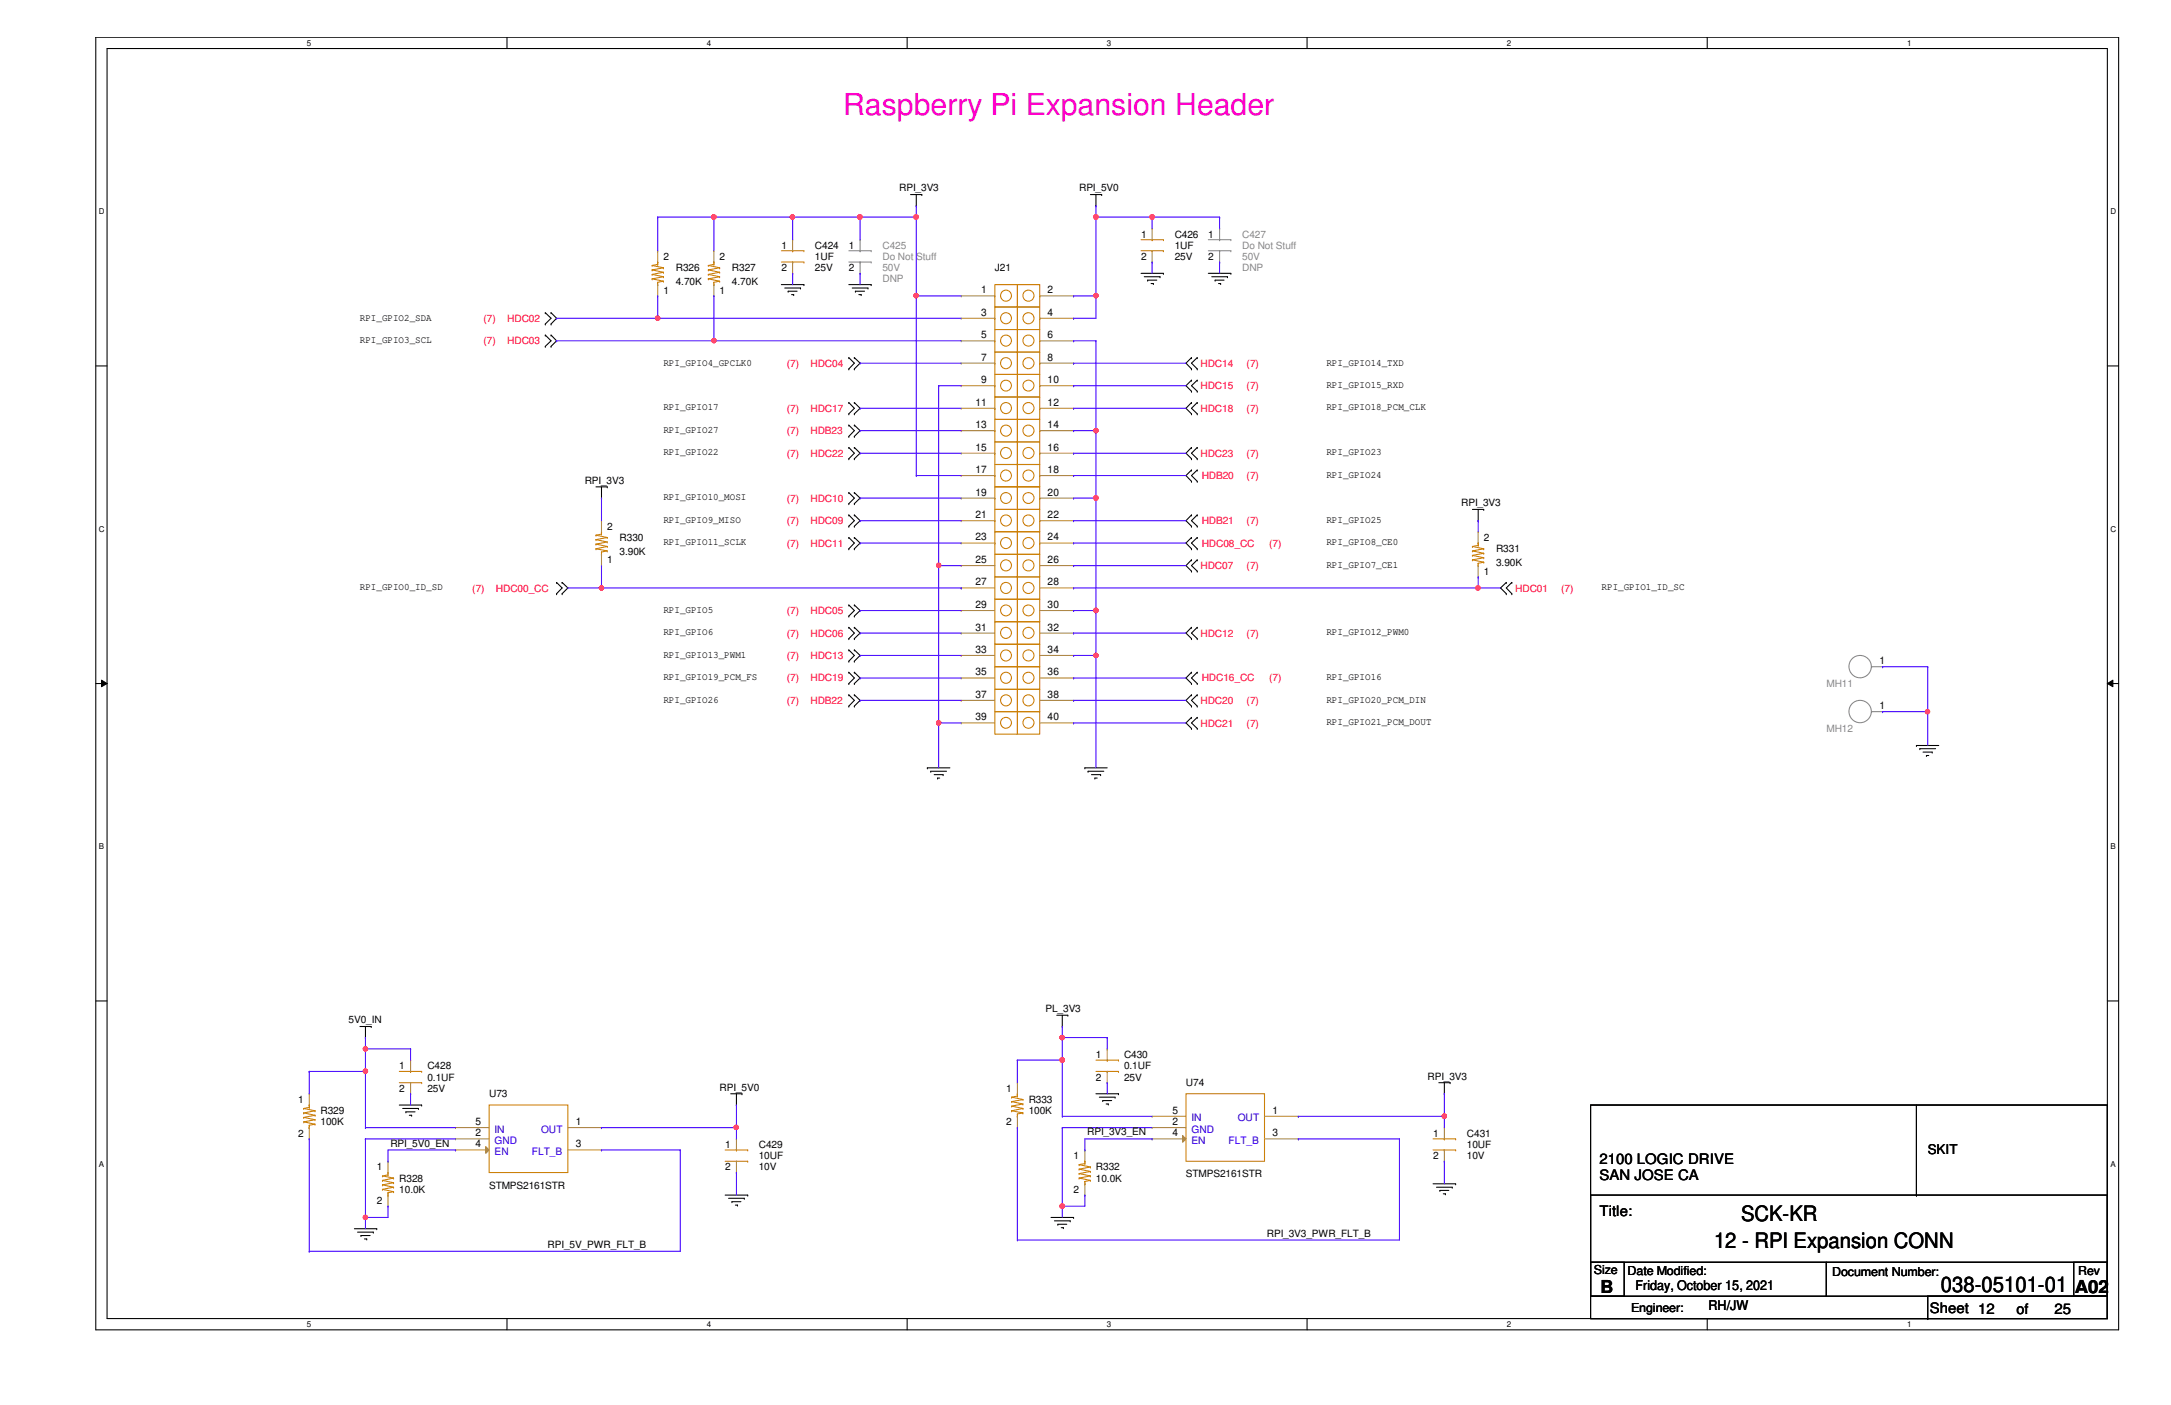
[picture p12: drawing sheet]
<svg xmlns="http://www.w3.org/2000/svg" width="432mm" height="279mm" viewBox="0 0 432 279" stroke-linecap="round" stroke-linejoin="round" font-family="sans-serif">
<path d="M19.1 7.4h402.3v257.1h-402.3zM21.3 9.7h397.8v252.5h-397.8z" fill="none" stroke="#000" stroke-width=".21"/>
<g fill="#fff">
<path d="M61 7.7h.9v1.7h-.9z"/>
<path d="M61 262.5h.9v1.7h-.9z"/>
</g>
<path d="M100.8 7.4v2.3M100.8 262.2v2.3" fill="none" stroke="#000" stroke-width=".21"/>
<g fill="#fff">
<path d="M140.6 7.7h.9v1.7h-.9z"/>
<path d="M140.6 262.5h.9v1.7h-.9z"/>
</g>
<path d="M180.4 7.4v2.3M180.4 262.2v2.3" fill="none" stroke="#000" stroke-width=".21"/>
<g fill="#fff">
<path d="M220.2 7.7h.9v1.7h-.9z"/>
<path d="M220.2 262.5h.9v1.7h-.9z"/>
</g>
<path d="M260 7.4v2.3M260 262.2v2.3" fill="none" stroke="#000" stroke-width=".21"/>
<g fill="#fff">
<path d="M299.7 7.7h.9v1.7h-.9z"/>
<path d="M299.7 262.5h.9v1.7h-.9z"/>
</g>
<path d="M339.6 7.4v2.3M339.6 262.2v2.3" fill="none" stroke="#000" stroke-width=".21"/>
<g fill="#fff">
<path d="M379.3 7.7h.9v1.7h-.9z"/>
<path d="M379.3 262.5h.9v1.7h-.9z"/>
<path d="M19.6 41.2h1.2v1.8h-1.2z"/>
<path d="M419.7 41.2h1.2v1.8h-1.2z"/>
<path d="M19.6 104.3h1.2v1.8h-1.2z"/>
<path d="M419.7 104.3h1.2v1.8h-1.2z"/>
</g>
<path d="M19.1 72.8h2.2M419.1 72.8h2.3" fill="none" stroke="#000" stroke-width=".21"/>
<g fill="#fff">
<path d="M19.6 167.5h1.1v1.7h-1.1z"/>
<path d="M419.7 167.5h1.1v1.7h-1.1z"/>
</g>
<path d="M19.1 135.9h2.2M419.1 135.9h2.3" fill="none" stroke="#000" stroke-width=".21"/>
<path d="M20.2 135.3l1.1 .6-1.1 .7zM419.1 135.9l1.1-.6v1.3z" fill="#000"/>
<path d="M20.2 135.3l1.1 .6-1.1 .7zM419.1 135.9l1.1-.6v1.3z" fill="none" stroke="#000" stroke-width=".2"/>
<g fill="#fff">
<path d="M19.6 230.6h1.1v1.8h-1.1z"/>
<path d="M419.7 230.6h1.1v1.8h-1.1z"/>
</g>
<g fill="none" stroke="#000" stroke-width=".21">
<path d="M181.1 38.7h2.2M182.2 38.7v2.2M183.3 38.7h.1M216.9 38.7h2.2M218 38.7v2.2M219.1 38.7h.1M155.4 56.6h4.5M156.1 57.3h3.1M156.8 57.9h.1M156.8 57.9h1.7M157.4 58.6h.5M157.9 58.6h.1"/>
<path d="M159.2 57.3h.1M159.9 56.6h.1M168.8 56.6h4.5M169.5 57.3h3.1M170.1 57.9h.1M170.1 57.9h1.9M170.8 58.6h.5M171.3 58.6h.1M172.6 57.3h.1M173.3 56.6h.1M182.2 40.9h.1M218 40.9h.1"/>
<path d="M226.9 54.4h4.5M227.6 55h3.1M228.3 55.7h.1M228.3 55.7h1.8M228.9 56.4h.5M229.4 56.4h.1M230.7 55h.1M231.4 54.4h.1M240.3 54.4h4.5M241 55h3.1M241.7 55.7h.1M241.7 55.7h1.8"/>
<path d="M242.4 56.4h.4M242.8 56.4h.1M244.1 55h.1M244.8 54.4h.1M108.5 64.4h.1M108.5 62.2h.1M108.5 68.9h.1M108.5 66.6h.1M108.5 62.2l1.1 1.1-1.1 1.1M108.5 66.6l1.1 1.2-1.1 1.1M109.6 62.2h.1M109.6 64.4h.1"/>
<path d="M109.6 66.6h.1M109.6 68.9h.1M109.6 62.2l1.1 1.1-1.1 1.1M109.6 66.6l1.1 1.2-1.1 1.1M168.8 73.4h.1M168.8 71.1h.1M168.8 71.1l1.1 1.1-1.1 1.2M169.9 71.1h.1M169.9 73.4h.1M169.9 71.1l1.2 1.1-1.2 1.2M237 71.1h.1M237 73.4h.1"/>
<path d="M237 75.6h.1M237 77.8h.1M237 71.1l-1.1 1.1 1.1 1.2M237 75.6l-1.1 1.1 1.1 1.1M238.1 73.4h.1M238.1 71.1h.1M238.1 77.8h.1M238.1 75.6h.1M238.1 71.1l-1.1 1.1 1.1 1.2M238.1 75.6l-1.1 1.1 1.1 1.1M118.5 96.8h2.3M119.6 99.1h.1"/>
<path d="M119.6 96.8v2.3M120.8 96.8h.1M168.8 86.8h.1M168.8 84.5h.1M168.8 98h.1M168.8 82.3h.1M168.8 80.1h.1M168.8 91.2h.1M168.8 89h.1M168.8 84.5l1.1 1.1-1.1 1.2M168.8 98l1.1 1.1-1.1 1.1M168.8 80.1l1.1 1.1-1.1 1.1"/>
<path d="M168.8 89l1.1 1.1-1.1 1.1M169.9 84.5h.1M169.9 86.8h.1M169.9 98h.1M169.9 80.1h.1M169.9 82.3h.1M169.9 89h.1M169.9 91.2h.1M169.9 84.5l1.2 1.1-1.2 1.2M169.9 98l1.2 1.1-1.2 1.1M169.9 80.1l1.2 1.1-1.2 1.1M169.9 89l1.2 1.1-1.2 1.1"/>
<path d="M237 93.5h.1M237 95.7h.1M237 80.1h.1M237 82.3h.1M237 89h.1M237 91.2h.1M237 93.5l-1.1 1.1 1.1 1.1M237 80.1l-1.1 1.1 1.1 1.1M237 89l-1.1 1.1 1.1 1.1M238.1 95.7h.1M238.1 93.5h.1M238.1 82.3h.1"/>
<path d="M238.1 80.1h.1M238.1 91.2h.1M238.1 89h.1M238.1 93.5l-1.1 1.1 1.1 1.1M238.1 80.1l-1.1 1.1 1.1 1.1M238.1 89l-1.1 1.1 1.1 1.1M110.7 118.1h.1M110.7 115.8h.1M110.7 115.8l1.1 1.1-1.1 1.2M111.8 115.8h.1M111.8 118.1h.1M111.8 115.8l1.1 1.1-1.1 1.2"/>
<path d="M168.8 104.6h.1M168.8 102.4h.1M168.8 100.2h.1M168.8 109.1h.1M168.8 106.9h.1M168.8 102.4l1.1 1.1-1.1 1.1M168.8 106.9l1.1 1.1-1.1 1.1M169.9 102.4h.1M169.9 104.6h.1M169.9 100.2h.1M169.9 106.9h.1M169.9 109.1h.1"/>
<path d="M169.9 102.4l1.2 1.1-1.2 1.1M169.9 106.9l1.2 1.1-1.2 1.1M237 102.4h.1M237 104.6h.1M237 111.3h.1M237 113.6h.1M237 106.9h.1M237 109.1h.1M237 102.4l-1.1 1.1 1.1 1.1M237 111.3l-1.1 1.2 1.1 1.1M237 106.9l-1.1 1.1 1.1 1.1M238.1 104.6h.1"/>
<path d="M238.1 102.4h.1M238.1 113.6h.1M238.1 111.3h.1M238.1 109.1h.1M238.1 106.9h.1M238.1 102.4l-1.1 1.1 1.1 1.1M238.1 111.3l-1.1 1.2 1.1 1.1M238.1 106.9l-1.1 1.1 1.1 1.1M292.9 101.3h2.2M294 103.5h.1M294 101.3v2.2M295.1 101.3h.1"/>
<path d="M299.6 115.8h.1M299.6 118.1h.1M299.6 115.8l-1.1 1.1 1.1 1.2M300.7 118.1h.1M300.7 115.8h.1M300.7 115.8l-1.1 1.1 1.1 1.2M168.8 122.5h.1M168.8 120.3h.1M168.8 138.2h.1M168.8 127h.1M168.8 124.8h.1M168.8 131.5h.1"/>
<path d="M168.8 129.2h.1M168.8 135.9h.1M168.8 133.7h.1M168.8 120.3l1.1 1.1-1.1 1.1M168.8 138.2l1.1 1.1-1.1 1.1M168.8 124.8l1.1 1.1-1.1 1.1M168.8 129.2l1.1 1.1-1.1 1.2M168.8 133.7l1.1 1.1-1.1 1.1M169.9 120.3h.1M169.9 122.5h.1M169.9 138.2h.1M169.9 124.8h.1"/>
<path d="M169.9 127h.1M169.9 129.2h.1M169.9 131.5h.1M169.9 133.7h.1M169.9 135.9h.1M169.9 120.3l1.2 1.1-1.2 1.1M169.9 138.2l1.2 1.1-1.2 1.1M169.9 124.8l1.2 1.1-1.2 1.1M169.9 129.2l1.2 1.1-1.2 1.2M169.9 133.7l1.2 1.1-1.2 1.1M237 124.8h.1M237 127h.1"/>
<path d="M237 133.7h.1M237 135.9h.1M237 138.2h.1M237 124.8l-1.1 1.1 1.1 1.1M237 133.7l-1.1 1.1 1.1 1.1M237 138.2l-1.1 1.1 1.1 1.1M238.1 127h.1M238.1 124.8h.1M238.1 135.9h.1M238.1 133.7h.1M238.1 138.2h.1M238.1 124.8l-1.1 1.1 1.1 1.1"/>
<path d="M238.1 133.7l-1.1 1.1 1.1 1.1M238.1 138.2l-1.1 1.1 1.1 1.1M168.8 140.4h.1M169.9 140.4h.1M184.4 152.7h.1M184.4 152.7h4.5M185.1 153.4h.1M185.1 153.4h3.2M185.8 154.1h1.8M186.5 154.7h.1M186.5 154.7h.4M187.6 154.1h.1"/>
<path d="M215.8 152.7h.1M215.8 152.7h4.4M216.4 153.4h.1M216.4 153.4h3.1M217.1 154.1h1.8M217.8 154.7h.1M217.8 154.7h.4M218.9 154.1h.1M237 140.4h.1M237 142.7h.1M237 144.9h.1M237 142.7l-1.1 1.1 1.1 1.1"/>
<path d="M238.1 140.4h.1M238.1 144.9h.1M238.1 142.7h.1M238.1 142.7l-1.1 1.1 1.1 1.1M381.2 148.3h.1M381.2 148.3h4.4M381.8 148.9h.1M381.8 148.9h3.2M382.5 149.6h1.8M383.2 150.2h.1M383.2 150.2h.4M384.3 149.6h.1"/>
<path d="M19.1 199.1h2.2M419.1 199.1h2.3M71.6 204.1h2.2M72.7 206.3h.1M72.7 204.1v2.2M73.8 204.1h.1M79.4 219.8h4.5M83.9 219.8h.1M145.3 217.5h2.3M146.5 219.8h.1M146.5 217.5v2.3M147.6 217.5h.1"/>
<path d="M210.2 201.9h2.2M211.3 204.1h.1M211.3 201.9v2.2M212.4 201.9h.1M218 217.5h4.5M218.7 218.2h3.1M219.3 218.9h.1M219.3 218.9h1.8M220 219.5h.4M220.4 219.5h.1M221.8 218.2h.1M222.5 217.5h.1"/>
<path d="M286.2 215.3h2.2M287.3 217.5h.1M287.3 215.3v2.2M288.4 215.3h.1M316.4 219.8h102.7v42.4h-102.7zM381.2 219.8v17.9M80.1 220.4h3.1M80.7 221.1h.1M80.7 221.1h1.9M81.4 221.8h.5M81.9 221.8h.1M83.2 220.4h.1"/>
<path d="M144.2 237.7h4.5M144.9 238.3h3.1M145.6 239h.1M145.6 239h1.8M146.3 239.6h.4M146.7 239.6h.1M148 238.3h.1M148.7 237.7h.1M285 235.4h4.5M285.7 236.1h3.1M286.4 236.7h.1M286.4 236.7h1.8"/>
<path d="M287.1 237.4h.4M287.5 237.4h.1M288.8 236.1h.1M289.5 235.4h.1M316.4 237.7h102.7v13.3h-102.7zM381.2 237.7h.1M70.5 244.3h4.4M71.1 245h3.2M71.8 245.7h.1M71.8 245.7h1.8M72.5 246.4h.4M72.9 246.4h.1"/>
<path d="M74.3 245h.1M74.9 244.3h.1M209 242.1h4.5M209.7 242.8h3.2M210.4 243.5h.1M210.4 243.5h1.8M211.1 244.1h.4M211.5 244.1h.1M212.9 242.8h.1M213.5 242.1h.1M316.4 251h46.9v6.8h-46.9zM316.4 251h6.6v6.8h-6.6z"/>
<path d="M363.3 251h55.8v6.8h-55.8zM383.4 257.8h35.7v4.4h-35.7zM412.5 251h6.6v6.8h-6.6zM316.4 262.2h67M383.4 262.2h.1"/>
</g>
<g fill="none" stroke="#cc8006" stroke-width=".21">
<path d="M129.7 55.5h.1M129.7 52.8h.1M129.7 53.7h.1M129.7 54.6h.1M129.7 55.5l2.3 .4M129.7 52.8l2.3 .5M129.7 53.7l2.3 .4M129.7 54.6l2.3 .4M130.8 56.6h.1M130.8 52.1h.1M130.8 52.6h.1M130.8 56.1h.1"/>
<path d="M130.8 52.1v.5M130.8 56.1v.5M130.8 52.6l-1.1 .2M132 53.3h.1M132 54.1h.1M132 55h.1M132 55.9h.1M132 53.3l-2.3 .4M132 54.1l-2.3 .5M132 55l-2.3 .5M132 55.9l-1.2 .2M140.9 55.5h.1"/>
<path d="M140.9 52.8h.1M140.9 53.7h.1M140.9 54.6h.1M140.9 55.5l2.2 .4M140.9 52.8l2.2 .5M140.9 53.7l2.2 .4M140.9 54.6l2.2 .4M142 56.6h.1M142 52.1h.1M142 52.6h.1M142 56.1h.1M142 52.1v.5"/>
<path d="M142 56.1v.5M142 52.6l-1.1 .2M143.1 53.3h.1M143.1 54.1h.1M143.1 55h.1M143.1 55.9h.1M143.1 53.3l-2.2 .4M143.1 54.1l-2.2 .5M143.1 55l-2.2 .5M143.1 55.9l-1.1 .2M197.9 56.6h4.5v4.4h-4.5zM197.9 58.8h.1"/>
<path d="M202.4 56.6h4.4v4.4h-4.4zM206.8 58.8h.1M226.9 49.9h4.5M226.9 47.7h4.5M229.2 49.9h.1M229.2 47.7h.1M231.4 49.9h.1M231.4 47.7h.1M197.9 61h4.5v4.5h-4.5zM197.9 65.5h4.5v4.5h-4.5zM197.9 70h4.5v4.5h-4.5zM197.9 74.5h4.5v4.5h-4.5z"/>
<path d="M197.9 79h4.5v4.4h-4.5zM197.9 76.7h.1M197.9 72.2h.1M197.9 67.8h.1M197.9 63.3h.1M202.4 79h4.4v4.4h-4.4zM202.4 74.5h4.4v4.5h-4.4zM202.4 70h4.4v4.5h-4.4zM202.4 65.5h4.4v4.5h-4.4zM202.4 61h4.4v4.5h-4.4zM206.8 72.2h.1M206.8 67.8h.1"/>
<path d="M206.8 63.3h.1M206.8 76.7h.1M197.9 87.9h4.5v4.5h-4.5zM197.9 83.4h4.5v4.5h-4.5zM197.9 92.4h4.5v4.4h-4.5zM197.9 96.8h4.5v4.5h-4.5zM197.9 99.1h.1M197.9 85.6h.1M197.9 81.2h.1M197.9 90.1h.1M197.9 94.6h.1M202.4 96.8h4.4v4.5h-4.4z"/>
<path d="M202.4 92.4h4.4v4.4h-4.4zM202.4 87.9h4.4v4.5h-4.4zM202.4 83.4h4.4v4.5h-4.4zM206.8 99.1h.1M206.8 94.6h.1M206.8 90.1h.1M206.8 85.6h.1M206.8 81.2h.1M118.5 109.1h.1M118.5 106.4h.1M118.5 107.3h.1M118.5 108.2h.1"/>
<path d="M118.5 109.1l2.3 .5M118.5 106.4l2.3 .5M118.5 107.3l2.3 .5M118.5 108.2l2.3 .5M119.6 110.2h.1M119.6 105.7h.1M119.6 106.2h.1M119.6 109.8h.1M119.6 105.7v.5M119.6 109.8v.4M119.6 106.2l-1.1 .2M120.8 106.9h.1"/>
<path d="M120.8 107.8h.1M120.8 108.7h.1M120.8 109.6h.1M120.8 106.9l-2.3 .4M120.8 107.8l-2.3 .4M120.8 108.7l-2.3 .4M120.8 109.6l-1.2 .2M197.9 101.3h4.5v4.4h-4.5zM197.9 105.7h4.5v4.5h-4.5zM197.9 110.2h4.5v4.5h-4.5zM197.9 114.7h4.5v4.5h-4.5zM197.9 119.2h4.5v4.5h-4.5z"/>
<path d="M197.9 103.5h.1M197.9 108h.1M202.4 105.7h4.4v4.5h-4.4zM202.4 101.3h4.4v4.4h-4.4zM202.4 110.2h4.4v4.5h-4.4zM202.4 114.7h4.4v4.5h-4.4zM202.4 119.2h4.4v4.5h-4.4zM206.8 108h.1M206.8 103.5h.1M292.9 111.3h.1M292.9 108.7h.1M292.9 109.6h.1"/>
<path d="M292.9 110.4h.1M292.9 111.3l2.2 .5M292.9 108.7l2.2 .4M292.9 109.6l2.2 .4M292.9 110.4l2.2 .5M294 112.5h.1M294 108h.1M294 108.5h.1M294 112h.1M294 108v.5M294 112v.5M294 108.5l-1.1 .2"/>
<path d="M295.1 109.1h.1M295.1 110h.1M295.1 110.9h.1M295.1 111.8h.1M295.1 109.1l-2.2 .5M295.1 110l-2.2 .4M295.1 110.9l-2.2 .4M295.1 111.8l-1.1 .2M197.9 123.7h4.5v4.4h-4.5zM197.9 128.1h4.5v4.5h-4.5zM197.9 132.6h4.5v4.5h-4.5zM197.9 137.1h4.5v4.4h-4.5z"/>
<path d="M202.4 123.7h4.4v4.4h-4.4zM202.4 128.1h4.4v4.5h-4.4zM202.4 132.6h4.4v4.5h-4.4zM202.4 137.1h4.4v4.4h-4.4zM197.9 141.5h4.5v4.5h-4.5zM202.4 141.5h4.4v4.5h-4.4zM61.5 219.8h.1M61.5 219.8v.4M79.4 213.1h4.5M79.4 215.3h4.5M81.7 215.3h.1M81.7 213.1h.1"/>
<path d="M83.9 215.3h.1M83.9 213.1h.1M97.3 219.8h15.6v13.4h-15.6zM201.2 220h.1M201.2 219.1h.1M201.2 218.2h.1M201.2 218.2l2.3 .5M201.2 220l2.3 .4M201.2 219.1l2.3 .4M202.4 217.5h.1M202.4 218h.1M202.4 217.5v.5"/>
<path d="M202.4 218l-1.2 .2M203.5 218.7h.1M203.5 219.5h.1M203.5 219.5l-2.3 .5M203.5 218.7l-2.3 .4M218 213.1h4.5M218 210.8h4.5M220.2 213.1h.1M220.2 210.8h.1M222.5 213.1h.1M222.5 210.8h.1M60.4 223.1h.1"/>
<path d="M60.4 222.2h.1M60.4 221.3h.1M60.4 220.4h.1M60.4 220.4l2.3 .5M60.4 223.1l2.3 .5M60.4 222.2l2.3 .5M60.4 221.3l2.3 .5M61.5 224.2h.1M61.5 223.8h.1M61.5 220.2h.1M61.5 223.8v.4M61.5 220.2l-1.1 .2"/>
<path d="M62.7 220.9h.1M62.7 223.6h.1M62.7 222.7h.1M62.7 221.8h.1M62.7 223.6l-1.2 .2M62.7 222.7l-2.3 .4M62.7 221.8l-2.3 .4M62.7 220.9l-2.3 .4M76.1 236.5h.1M76.1 235.6h.1M76.1 234.7h.1M76.1 233.8h.1"/>
<path d="M76.1 233.8l2.2 .5M76.1 236.5l2.2 .5M76.1 235.6l2.2 .5M76.1 234.7l2.2 .5M77.2 233.2h.1M77.2 237.7h.1M77.2 237.2h.1M77.2 233.6h.1M77.2 233.2v.4M77.2 237.2v.5M77.2 233.6l-1.1 .2M78.3 234.3h.1"/>
<path d="M78.3 237h.1M78.3 236.1h.1M78.3 235.2h.1M78.3 237l-1.1 .2M78.3 236.1l-2.2 .4M78.3 235.2l-2.2 .4M78.3 234.3l-2.2 .4M144.2 228.7h4.5M144.2 230.9h4.5M146.5 230.9h.1M146.5 228.7h.1M148.7 230.9h.1"/>
<path d="M148.7 228.7h.1M201.2 220.9h.1M201.2 220.9l2.3 .4M202.4 222h.1M202.4 221.5h.1M202.4 221.5v.5M203.5 221.3h.1M203.5 220.4h.1M203.5 221.3l-1.1 .2M203.5 220.4l-2.3 .5M214.6 234.3h.1M214.6 233.4h.1"/>
<path d="M214.6 232.5h.1M214.6 231.6h.1M214.6 231.6l2.3 .5M214.6 234.3l2.3 .4M214.6 233.4l2.3 .4M214.6 232.5l2.3 .5M215.8 230.9h.1M215.8 235.4h.1M215.8 234.9h.1M215.8 231.4h.1M215.8 230.9v.5M215.8 234.9v.5"/>
<path d="M215.8 231.4l-1.2 .2M216.9 232.1h.1M216.9 234.7h.1M216.9 233.8h.1M216.9 233h.1M216.9 234.7l-1.1 .2M216.9 233.8l-2.3 .5M216.9 233l-2.3 .4M216.9 232.1l-2.3 .4M285 228.7h4.5M285 226.5h4.5M287.3 228.7h.1"/>
<path d="M287.3 226.5h.1M289.5 228.7h.1M289.5 226.5h.1"/>
<circle cx="200.1" cy="58.8" r="1.09"/>
<circle cx="204.6" cy="58.8" r="1.1"/>
<circle cx="200.1" cy="72.2" r="1.09"/>
<circle cx="200.1" cy="67.7" r="1.09"/>
<circle cx="200.1" cy="63.3" r="1.09"/>
<circle cx="200.1" cy="76.7" r="1.08"/>
<circle cx="204.6" cy="67.7" r="1.1"/>
<circle cx="204.6" cy="72.2" r="1.1"/>
<circle cx="204.6" cy="63.3" r="1.1"/>
<circle cx="204.6" cy="76.7" r="1.09"/>
<circle cx="200.1" cy="81.1" r="1.09"/>
<circle cx="200.1" cy="85.6" r="1.09"/>
<circle cx="200.1" cy="90.1" r="1.09"/>
<circle cx="200.1" cy="94.6" r="1.09"/>
<circle cx="200.1" cy="99" r="1.08"/>
<circle cx="204.6" cy="81.2" r="1.1"/>
<circle cx="204.6" cy="85.6" r="1.1"/>
<circle cx="204.6" cy="90.1" r="1.1"/>
<circle cx="204.6" cy="94.6" r="1.1"/>
<circle cx="204.6" cy="99" r="1.09"/>
<circle cx="200.1" cy="116.9" r="1.09"/>
<circle cx="200.1" cy="108" r="1.09"/>
<circle cx="200.1" cy="103.5" r="1.09"/>
<circle cx="200.1" cy="112.4" r="1.09"/>
<circle cx="204.6" cy="116.9" r="1.1"/>
<circle cx="204.6" cy="103.5" r="1.1"/>
<circle cx="204.6" cy="112.4" r="1.1"/>
<circle cx="204.6" cy="108" r="1.1"/>
<circle cx="200.1" cy="125.8" r="1.09"/>
<circle cx="200.1" cy="134.8" r="1.09"/>
<circle cx="200.1" cy="130.3" r="1.09"/>
<circle cx="200.1" cy="139.3" r="1.09"/>
<circle cx="200.1" cy="121.4" r="1.08"/>
<circle cx="204.6" cy="125.9" r="1.1"/>
<circle cx="204.6" cy="139.3" r="1.1"/>
<circle cx="204.6" cy="130.3" r="1.1"/>
<circle cx="204.6" cy="134.8" r="1.1"/>
<circle cx="204.6" cy="121.4" r="1.09"/>
<circle cx="200.1" cy="143.7" r="1.08"/>
<circle cx="204.6" cy="143.7" r="1.09"/>
</g>
<g fill="none" stroke="#a84" stroke-width=".21">
<path d="M130.8 58.8h.1M130.8 49.9h.1M130.8 49.9v2.2M130.8 56.6v2.2M142 58.8h.1M142 49.9h.1M142 49.9v2.2M142 56.6v2.2M191.2 58.8h.1M191.2 58.8h6.7M206.8 58.8h6.7M213.5 58.8h.1"/>
<path d="M229.2 45.4h.1M229.2 52.1h.1M229.2 45.4v2.3M229.2 49.9v2.2M191.2 63.3h.1M191.2 67.8h.1M191.2 72.2h.1M191.2 76.7h.1M191.2 63.3h6.7M191.2 67.8h6.7M191.2 72.2h6.7M191.2 76.7h6.7"/>
<path d="M206.8 63.3h6.7M206.8 67.8h6.7M206.8 72.2h6.7M206.8 76.7h6.7M213.5 63.3h.1M213.5 67.8h.1M213.5 72.2h.1M213.5 76.7h.1M191.2 81.2h.1M191.2 85.6h.1M191.2 90.1h.1M191.2 94.6h.1"/>
<path d="M191.2 99.1h.1M191.2 81.2h6.7M191.2 85.6h6.7M191.2 90.1h6.7M191.2 94.6h6.7M191.2 99.1h6.7M206.8 81.2h6.7M206.8 85.6h6.7M206.8 90.1h6.7M206.8 94.6h6.7M206.8 99.1h6.7M213.5 81.2h.1"/>
<path d="M213.5 85.6h.1M213.5 90.1h.1M213.5 94.6h.1M213.5 99.1h.1M119.6 112.5h.1M119.6 103.5h.1M119.6 103.5v2.2M119.6 110.2v2.3M191.2 103.5h.1M191.2 108h.1M191.2 116.9h.1M191.2 112.5h.1"/>
<path d="M191.2 103.5h6.7M191.2 108h6.7M191.2 116.9h6.7M191.2 112.5h6.7M206.8 103.5h6.7M206.8 108h6.7M206.8 116.9h6.7M206.8 112.5h6.7M213.5 103.5h.1M213.5 108h.1M213.5 116.9h.1M213.5 112.5h.1"/>
<path d="M294 114.7h.1M294 105.7h.1M294 105.7v2.3M294 112.5v2.2M191.2 139.3h.1M191.2 134.8h.1M191.2 121.4h.1M191.2 125.9h.1M191.2 130.3h.1M191.2 130.3h6.7M191.2 121.4h6.7M191.2 134.8h6.7"/>
<path d="M191.2 139.3h6.7M191.2 125.9h6.7M206.8 130.3h6.7M206.8 121.4h6.7M206.8 134.8h6.7M206.8 139.3h6.7M206.8 125.9h6.7M213.5 130.3h.1M213.5 121.4h.1M213.5 134.8h.1M213.5 139.3h.1M213.5 125.9h.1"/>
<path d="M191.2 143.8h.1M191.2 143.8h6.7M206.8 143.8h6.7M213.5 143.8h.1M61.5 217.5h.1M61.5 217.5v2.3M81.7 210.8h.1M81.7 217.5h.1M81.7 210.8v2.3M81.7 215.3v2.2M202.4 215.3h.1M202.4 215.3v2.2"/>
<path d="M220.2 208.6h.1M220.2 215.3h.1M220.2 208.6v2.2M220.2 213.1v2.2M61.5 226.5h.1M61.5 224.2v2.3M77.2 230.9h.1M77.2 239.9h.1M77.2 230.9v2.3M77.2 237.7v2.2M90.6 226.5h.1M90.6 224.2h.1"/>
<path d="M90.6 226.5h6.7M90.6 224.2h6.7M112.9 228.7h6.7M119.6 228.7h.1M146.5 226.5h.1M146.5 233.2h.1M146.5 226.5v2.2M146.5 230.9v2.3M202.4 224.2h.1M202.4 222v2.2M215.8 228.7h.1M215.8 237.7h.1"/>
<path d="M215.8 228.7v2.2M215.8 235.4v2.3M287.3 224.2h.1M287.3 230.9h.1M287.3 224.2v2.3M287.3 228.7v2.2"/>
</g>
<g fill="none" stroke="#878787" stroke-width=".21">
<path d="M168.8 52.1h4.5M168.8 49.9h4.5M171.1 52.1h.1M171.1 49.9h.1M171.1 47.7h.1M171.1 54.4h.1M171.1 47.7v2.2M171.1 52.1v2.3M173.3 52.1h.1M173.3 49.9h.1M240.3 49.9h4.5M240.3 47.7h4.5"/>
<path d="M242.6 49.9h.1M242.6 47.7h.1M242.6 45.4h.1M242.6 52.1h.1M242.6 45.4v2.3M242.6 49.9v2.2M244.8 49.9h.1M244.8 47.7h.1M372.2 132.6h.1M372.2 132.6h2.2M374.4 132.6h.1M372.2 141.5h.1"/>
<path d="M372.2 141.5h2.2M374.4 141.5h.1"/>
<circle cx="370" cy="132.6" r="2.23"/>
<circle cx="370" cy="141.5" r="2.23"/>
</g>
<path d="M96.6 228l.7 .7-.7 .7z" fill="#a84"/>
<path d="M90.6 228.7h.1M90.6 228.7h6.7M96.6 228l.7 .7-.7 .7zM112.9 224.2h6.7M119.6 224.2h.1M229.2 224.2h.1M229.2 222h.1M229.2 224.2h6.7M229.2 222h6.7M251.5 226.5h6.7M258.2 226.5h.1" fill="none" stroke="#a84" stroke-width=".21"/>
<path d="M235.9 217.5h15.6v13.4h-15.6z" fill="none" stroke="#cc8006" stroke-width=".21"/>
<path d="M235.2 225.8l.7 .7-.7 .7z" fill="#a84"/>
<path d="M157.6 47.7h.1M157.6 54.4h.1M157.6 47.7v2.2M157.6 52.1v2.3M229.2 226.5h.1M229.2 226.5h6.7M235.2 225.8l.7 .7-.7 .7zM251.5 222h6.7M258.2 222h.1" fill="none" stroke="#a84" stroke-width=".21"/>
<path d="M155.4 52.1h4.5M155.4 49.9h4.5M157.6 52.1h.1M157.6 49.9h.1M159.9 52.1h.1M159.9 49.9h.1" fill="none" stroke="#cc8006" stroke-width=".21"/>
<path d="M186.7 76.7h.1M186.7 76.7v35.8M186.7 76.7h4.5M213.5 67.8h.1M213.5 67.8h4.5M218 67.8h.1M218 67.8v17.8" fill="none" stroke="#4200ff" stroke-width=".21"/>
<circle cx="218" cy="85.6" r=".43" fill="#f00"/>
<circle cx="218" cy="85.6" r=".43" fill="none" stroke="#f00" stroke-width=".21"/>
<path d="M186.7 112.5h.1M186.7 112.5h4.5M186.7 112.5v31.3" fill="none" stroke="#4200ff" stroke-width=".21"/>
<circle cx="186.7" cy="143.7" r=".44" fill="#f00"/>
<circle cx="186.7" cy="143.7" r=".44" fill="none" stroke="#f00" stroke-width=".21"/>
<circle cx="186.7" cy="112.4" r=".43" fill="#f00"/>
<circle cx="186.7" cy="112.4" r=".43" fill="none" stroke="#f00" stroke-width=".21"/>
<path d="M213.5 85.6h.1M213.5 99.1h.1M213.5 85.6h4.5M213.5 99.1h4.5M218 85.6h.1M218 99.1h.1M218 85.6v35.8M186.7 143.8h.1M186.7 143.8h4.5M186.7 143.8v8.9" fill="none" stroke="#4200ff" stroke-width=".21"/>
<circle cx="218" cy="121.4" r=".44" fill="#f00"/>
<circle cx="218" cy="121.4" r=".44" fill="none" stroke="#f00" stroke-width=".21"/>
<circle cx="218" cy="99" r=".44" fill="#f00"/>
<circle cx="218" cy="99" r=".44" fill="none" stroke="#f00" stroke-width=".21"/>
<path d="M213.5 121.4h.1M213.5 130.3h.1M213.5 121.4h4.5M213.5 130.3h4.5M218 121.4h.1M218 130.3h.1M218 121.4v31.3" fill="none" stroke="#4200ff" stroke-width=".21"/>
<circle cx="218" cy="130.3" r=".43" fill="#f00"/>
<circle cx="218" cy="130.3" r=".43" fill="none" stroke="#f00" stroke-width=".21"/>
<path d="M182.2 40.9h.1M182.2 40.9v2.3" fill="none" stroke="#4200ff" stroke-width=".21"/>
<circle cx="182.2" cy="43.2" r=".44" fill="#f00"/>
<circle cx="182.2" cy="43.2" r=".44" fill="none" stroke="#f00" stroke-width=".21"/>
<path d="M182.2 58.8h.1M182.2 58.8h9M182.2 58.8v35.8M213.5 58.8h.1M213.5 58.8h4.5M218 40.9h.1M218 58.8h.1M218 58.8v4.5h-4.5M218 40.9v2.3M213.5 63.3h.1M182.2 94.6h.1M182.2 94.6h9" fill="none" stroke="#4200ff" stroke-width=".21"/>
<circle cx="182.2" cy="58.8" r=".43" fill="#f00"/>
<circle cx="182.2" cy="58.8" r=".43" fill="none" stroke="#f00" stroke-width=".21"/>
<path d="M110.7 63.3h.1M110.7 63.3h20.1" fill="none" stroke="#4200ff" stroke-width=".21"/>
<circle cx="130.8" cy="63.3" r=".43" fill="#f00"/>
<circle cx="130.8" cy="63.3" r=".43" fill="none" stroke="#f00" stroke-width=".21"/>
<path d="M110.7 67.8h.1M110.7 67.8h31.3" fill="none" stroke="#4200ff" stroke-width=".21"/>
<circle cx="142" cy="67.7" r=".43" fill="#f00"/>
<circle cx="142" cy="67.7" r=".43" fill="none" stroke="#f00" stroke-width=".21"/>
<g fill="none" stroke="#4200ff" stroke-width=".21">
<path d="M171.1 72.2h.1M171.1 72.2h20.1M213.5 72.2h.1M213.5 76.7h.1M213.5 72.2h22.4M213.5 76.7h22.4M171.1 81.2h.1M171.1 85.6h.1M171.1 90.1h.1M171.1 99.1h.1M171.1 81.2h20.1M171.1 85.6h20.1"/>
<path d="M171.1 90.1h20.1M171.1 99.1h20.1M213.5 81.2h.1M213.5 90.1h.1M213.5 94.6h.1M213.5 81.2h22.4M213.5 90.1h22.4M213.5 94.6h22.4M112.9 116.9h6.7M119.6 116.9h.1M171.1 103.5h.1M171.1 108h.1"/>
<path d="M171.1 103.5h20.1M171.1 108h20.1M213.5 103.5h.1M213.5 108h.1M213.5 112.5h.1M213.5 116.9h.1M213.5 103.5h22.4M213.5 108h22.4M213.5 116.9h80.5M213.5 112.5h22.4M171.1 121.4h.1M171.1 125.9h.1"/>
<path d="M171.1 130.3h.1M171.1 134.8h.1M171.1 139.3h.1M171.1 121.4h20.1M171.1 125.9h20.1M171.1 130.3h20.1M171.1 134.8h20.1M171.1 139.3h20.1"/>
</g>
<circle cx="294" cy="116.9" r=".43" fill="#f00"/>
<circle cx="294" cy="116.9" r=".43" fill="none" stroke="#f00" stroke-width=".21"/>
<path d="M213.5 125.9h.1M213.5 134.8h.1M213.5 139.3h.1M213.5 125.9h22.4M213.5 134.8h22.4M213.5 139.3h22.4M213.5 143.8h.1M213.5 143.8h22.4M72.7 206.3h.1M72.7 208.6h.1M72.7 206.3v6.8M72.7 208.6h9" fill="none" stroke="#4200ff" stroke-width=".21"/>
<circle cx="72.7" cy="208.6" r=".43" fill="#f00"/>
<circle cx="72.7" cy="208.6" r=".43" fill="none" stroke="#f00" stroke-width=".21"/>
<path d="M61.5 213.1h.1M61.5 213.1h11.2M81.7 208.6h.1M81.7 208.6v2.2" fill="none" stroke="#4200ff" stroke-width=".21"/>
<circle cx="72.7" cy="213" r=".43" fill="#f00"/>
<circle cx="72.7" cy="213" r=".43" fill="none" stroke="#f00" stroke-width=".21"/>
<path d="M72.7 213.1h.1M72.7 213.1v11.1M81.7 217.5h.1M81.7 217.5v2.3M146.5 219.8h.1M146.5 219.8v4.4h-26.9M72.7 224.2h.1M72.7 224.2h17.9M119.6 224.2h.1" fill="none" stroke="#4200ff" stroke-width=".21"/>
<circle cx="146.4" cy="224.2" r=".43" fill="#f00"/>
<circle cx="146.4" cy="224.2" r=".43" fill="none" stroke="#f00" stroke-width=".21"/>
<path d="M72.7 226.5h.1M72.7 226.5h17.9M72.7 226.5v15.6M146.5 224.2h.1M146.5 224.2v2.3" fill="none" stroke="#4200ff" stroke-width=".21"/>
<circle cx="72.7" cy="242.1" r=".43" fill="#f00"/>
<circle cx="72.7" cy="242.1" r=".43" fill="none" stroke="#f00" stroke-width=".21"/>
<g fill="none" stroke="#4200ff" stroke-width=".21">
<path d="M211.3 204.1h.1M211.3 206.3h.1M211.3 204.1v6.7M211.3 206.3h8.9M61.5 226.5h.1M61.5 226.5v22.3M77.2 228.7h13.4M90.6 228.7h.1M119.6 228.7h.1M119.6 228.7h15.7M135.3 228.7h.1M135.3 228.7v20.1h-73.8"/>
<path d="M146.5 233.2h.1M146.5 233.2v4.5M61.5 248.8h.1"/>
</g>
<circle cx="211.3" cy="206.3" r=".44" fill="#f00"/>
<circle cx="211.3" cy="206.3" r=".44" fill="none" stroke="#f00" stroke-width=".21"/>
<path d="M202.4 210.8h.1M202.4 210.8h8.9M211.3 210.8h.1M211.3 210.8v11.2M220.2 206.3h.1M220.2 206.3v2.3" fill="none" stroke="#4200ff" stroke-width=".21"/>
<circle cx="211.3" cy="210.8" r=".45" fill="#f00"/>
<circle cx="211.3" cy="210.8" r=".45" fill="none" stroke="#f00" stroke-width=".21"/>
<path d="M220.2 215.3h.1M220.2 215.3v2.2M287.3 217.5h.1M287.3 217.5v4.5h-29.1M211.3 222h.1M211.3 222h17.9M258.2 222h.1" fill="none" stroke="#4200ff" stroke-width=".21"/>
<circle cx="287.3" cy="222" r=".44" fill="#f00"/>
<circle cx="287.3" cy="222" r=".44" fill="none" stroke="#f00" stroke-width=".21"/>
<path d="M211.3 224.2h.1M211.3 239.9h.1M211.3 224.2h17.9M211.3 224.2v15.7M287.3 222h.1M287.3 222v2.2" fill="none" stroke="#4200ff" stroke-width=".21"/>
<circle cx="211.3" cy="239.9" r=".44" fill="#f00"/>
<circle cx="211.3" cy="239.9" r=".44" fill="none" stroke="#f00" stroke-width=".21"/>
<g fill="none" stroke="#4200ff" stroke-width=".21">
<path d="M157.6 54.4h.1M157.6 43.2h.1M157.6 43.2v4.5M157.6 54.4v2.2M157.6 43.2h24.6M171.1 54.4h.1M171.1 43.2h.1M171.1 54.4v2.2M229.2 52.1h.1M229.2 52.1v2.3M242.6 52.1h.1M242.6 52.1v2.3"/>
<path d="M202.4 224.2h.1M202.4 224.2v22.4M215.8 226.5h13.4M229.2 226.5h.1M258.2 226.5h.1M258.2 226.5h20.1M278.3 226.5h.1M278.3 226.5v20.1h-75.9M287.3 230.9h.1M287.3 230.9v4.5M202.4 246.6h.1"/>
</g>
<circle cx="171" cy="43.2" r=".44" fill="#f00"/>
<circle cx="171" cy="43.2" r=".44" fill="none" stroke="#f00" stroke-width=".21"/>
<path d="M171.1 43.2h.1M171.1 43.2v4.5M182.2 43.2h.1M182.2 43.2v15.6M218 43.2h.1M218 43.2h11.2" fill="none" stroke="#4200ff" stroke-width=".21"/>
<circle cx="229.1" cy="43.2" r=".44" fill="#f00"/>
<circle cx="229.1" cy="43.2" r=".44" fill="none" stroke="#f00" stroke-width=".21"/>
<circle cx="218" cy="43.2" r=".44" fill="#f00"/>
<circle cx="218" cy="43.2" r=".44" fill="none" stroke="#f00" stroke-width=".21"/>
<path d="M218 43.2h.1M218 43.2v15.6M242.6 43.2h.1M242.6 43.2v2.2" fill="none" stroke="#4200ff" stroke-width=".21"/>
<circle cx="218" cy="58.8" r=".43" fill="#f00"/>
<circle cx="218" cy="58.8" r=".43" fill="none" stroke="#f00" stroke-width=".21"/>
<g fill="none" stroke="#4200ff" stroke-width=".21">
<path d="M130.8 58.8h.1M130.8 43.2h.1M130.8 43.2h26.8M130.8 43.2v6.7M130.8 58.8v4.5M142 58.8h.1M142 43.2h.1M142 43.2v6.7M142 58.8v9M229.2 43.2h.1M229.2 43.2v2.2M229.2 43.2h13.4"/>
<path d="M130.8 63.3h.1M130.8 63.3h60.4M142 67.8h.1M142 67.8h49.2M119.6 99.1h.1M119.6 99.1v4.4"/>
</g>
<circle cx="157.6" cy="43.2" r=".44" fill="#f00"/>
<circle cx="157.6" cy="43.2" r=".44" fill="none" stroke="#f00" stroke-width=".21"/>
<circle cx="142" cy="43.2" r=".44" fill="#f00"/>
<circle cx="142" cy="43.2" r=".44" fill="none" stroke="#f00" stroke-width=".21"/>
<path d="M294 114.7h.1M294 116.9h.1M294 114.7v2.2M294 116.9h4.5M374.4 132.6h.1M374.4 132.6h9M383.4 132.6h.1M383.4 132.6v8.9" fill="none" stroke="#4200ff" stroke-width=".21"/>
<circle cx="383.4" cy="141.5" r=".43" fill="#f00"/>
<circle cx="383.4" cy="141.5" r=".43" fill="none" stroke="#f00" stroke-width=".21"/>
<path d="M119.6 116.9h.1M119.6 112.5v4.4M119.6 116.9h71.6M191.2 116.9h.1M374.4 141.5h.1M374.4 141.5h9M383.4 141.5h.1M383.4 141.5v6.8" fill="none" stroke="#4200ff" stroke-width=".21"/>
<circle cx="119.6" cy="116.9" r=".43" fill="#f00"/>
<circle cx="119.6" cy="116.9" r=".43" fill="none" stroke="#f00" stroke-width=".21"/>
<g fill="none" stroke="#4200ff" stroke-width=".21">
<path d="M294 103.5h.1M294 103.5v2.2M61.5 213.1h.1M61.5 213.1v4.4M202.4 210.8h.1M202.4 210.8v4.5M77.2 239.9h.1M77.2 230.9h.1M77.2 228.7v2.2M77.2 239.9v2.2h-4.5M211.3 239.9h.1M211.3 239.9v2.2"/>
<path d="M215.8 237.7h.1M215.8 228.7h.1M215.8 226.5v2.2M215.8 237.7v2.2h-4.5M72.7 242.1h.1M72.7 242.1v2.2"/>
</g>
<circle cx="218" cy="85.6" r=".43" fill="#f00"/>
<circle cx="218" cy="85.6" r=".43" fill="none" stroke="#f00" stroke-width=".21"/>
<circle cx="186.7" cy="143.7" r=".44" fill="#f00"/>
<circle cx="186.7" cy="143.7" r=".44" fill="none" stroke="#f00" stroke-width=".21"/>
<circle cx="186.7" cy="112.4" r=".43" fill="#f00"/>
<circle cx="186.7" cy="112.4" r=".43" fill="none" stroke="#f00" stroke-width=".21"/>
<circle cx="218" cy="121.4" r=".44" fill="#f00"/>
<circle cx="218" cy="121.4" r=".44" fill="none" stroke="#f00" stroke-width=".21"/>
<circle cx="218" cy="99" r=".44" fill="#f00"/>
<circle cx="218" cy="99" r=".44" fill="none" stroke="#f00" stroke-width=".21"/>
<circle cx="218" cy="130.3" r=".43" fill="#f00"/>
<circle cx="218" cy="130.3" r=".43" fill="none" stroke="#f00" stroke-width=".21"/>
<circle cx="182.2" cy="43.2" r=".44" fill="#f00"/>
<circle cx="182.2" cy="43.2" r=".44" fill="none" stroke="#f00" stroke-width=".21"/>
<circle cx="182.2" cy="58.8" r=".43" fill="#f00"/>
<circle cx="182.2" cy="58.8" r=".43" fill="none" stroke="#f00" stroke-width=".21"/>
<circle cx="130.8" cy="63.3" r=".43" fill="#f00"/>
<circle cx="130.8" cy="63.3" r=".43" fill="none" stroke="#f00" stroke-width=".21"/>
<circle cx="142" cy="67.7" r=".43" fill="#f00"/>
<circle cx="142" cy="67.7" r=".43" fill="none" stroke="#f00" stroke-width=".21"/>
<circle cx="294" cy="116.9" r=".43" fill="#f00"/>
<circle cx="294" cy="116.9" r=".43" fill="none" stroke="#f00" stroke-width=".21"/>
<circle cx="72.7" cy="208.6" r=".43" fill="#f00"/>
<circle cx="72.7" cy="208.6" r=".43" fill="none" stroke="#f00" stroke-width=".21"/>
<circle cx="72.7" cy="213" r=".43" fill="#f00"/>
<circle cx="72.7" cy="213" r=".43" fill="none" stroke="#f00" stroke-width=".21"/>
<circle cx="146.4" cy="224.2" r=".43" fill="#f00"/>
<circle cx="146.4" cy="224.2" r=".43" fill="none" stroke="#f00" stroke-width=".21"/>
<circle cx="72.7" cy="242.1" r=".43" fill="#f00"/>
<circle cx="72.7" cy="242.1" r=".43" fill="none" stroke="#f00" stroke-width=".21"/>
<circle cx="211.3" cy="206.3" r=".44" fill="#f00"/>
<circle cx="211.3" cy="206.3" r=".44" fill="none" stroke="#f00" stroke-width=".21"/>
<circle cx="211.3" cy="210.8" r=".45" fill="#f00"/>
<circle cx="211.3" cy="210.8" r=".45" fill="none" stroke="#f00" stroke-width=".21"/>
<circle cx="287.3" cy="222" r=".44" fill="#f00"/>
<circle cx="287.3" cy="222" r=".44" fill="none" stroke="#f00" stroke-width=".21"/>
<circle cx="211.3" cy="239.9" r=".44" fill="#f00"/>
<circle cx="211.3" cy="239.9" r=".44" fill="none" stroke="#f00" stroke-width=".21"/>
<circle cx="171" cy="43.2" r=".44" fill="#f00"/>
<circle cx="171" cy="43.2" r=".44" fill="none" stroke="#f00" stroke-width=".21"/>
<circle cx="229.1" cy="43.2" r=".44" fill="#f00"/>
<circle cx="229.1" cy="43.2" r=".44" fill="none" stroke="#f00" stroke-width=".21"/>
<circle cx="218" cy="43.2" r=".44" fill="#f00"/>
<circle cx="218" cy="43.2" r=".44" fill="none" stroke="#f00" stroke-width=".21"/>
<circle cx="218" cy="58.8" r=".43" fill="#f00"/>
<circle cx="218" cy="58.8" r=".43" fill="none" stroke="#f00" stroke-width=".21"/>
<circle cx="157.6" cy="43.2" r=".44" fill="#f00"/>
<circle cx="157.6" cy="43.2" r=".44" fill="none" stroke="#f00" stroke-width=".21"/>
<circle cx="142" cy="43.2" r=".44" fill="#f00"/>
<circle cx="142" cy="43.2" r=".44" fill="none" stroke="#f00" stroke-width=".21"/>
<circle cx="383.4" cy="141.5" r=".43" fill="#f00"/>
<circle cx="383.4" cy="141.5" r=".43" fill="none" stroke="#f00" stroke-width=".21"/>
<circle cx="119.6" cy="116.9" r=".43" fill="#f00"/>
<circle cx="119.6" cy="116.9" r=".43" fill="none" stroke="#f00" stroke-width=".21"/>
<text font-size="6" fill="#f0f" x="167.7" y="22.9">Raspberry Pi Expansion Header</text>
<g font-size="4.2">
<text x="346.3" y="242.8">SCK-KR</text>
<text x="340.9" y="248.2">12 - RPI Expansion CONN</text>
<text x="386" y="256.9">038-05101-01</text>
</g>
<g font-size="3.6">
<text x="318.3" y="257">B</text>
<text x="412.7" y="257">A02</text>
</g>
<g font-size="2.9">
<text x="318.1" y="231.5">2100 LOGIC DRIVE</text>
<text x="318.1" y="234.7">SAN JOSE CA</text>
<text x="318.1" y="241.8">Title:</text>
<text x="383.8" y="261">Sheet 12</text>
<text x="401.1" y="261.2">of</text>
<text x="408.6" y="261.2">25</text>
</g>
<g font-size="2.7">
<text x="383.4" y="229.5">SKIT</text>
<text x="325.3" y="256.6">Friday, October 15, 2021</text>
<text x="339.8" y="260.6">RH/JW</text>
</g>
<g font-size="2.5">
<text x="317" y="253.3">Size</text>
<text x="323.7" y="253.5">Date Modified:</text>
<text x="364.4" y="253.7">Document Number:</text>
<text x="413.3" y="253.5">Rev</text>
<text x="324.4" y="260.9">Engineer:</text>
</g>
<g font-size="2">
<text x="178.9" y="38.1">RPI_3V3</text>
<text x="214.6" y="38.1">RPI_5V0</text>
<text x="226.9" y="47.2">1</text>
<text x="233.6" y="47.2">C426</text>
<text x="240.3" y="47.2">1</text>
<text x="132" y="51.7">2</text>
<text x="134.4" y="53.9">R326</text>
<text x="143.1" y="51.7">2</text>
<text x="145.6" y="53.9">R327</text>
<text x="155.4" y="49.5">1</text>
<text x="155.4" y="53.9">2</text>
<text x="162.1" y="49.5">C424</text>
<text x="162.1" y="51.7">1UF</text>
<text x="162.1" y="53.9">25V</text>
<text x="168.8" y="49.5">1</text>
<text x="168.8" y="53.9">2</text>
<text x="197.9" y="53.9">J21</text>
<text x="226.9" y="51.7">2</text>
<text x="233.6" y="49.5">1UF</text>
<text x="233.6" y="51.7">25V</text>
<text x="240.3" y="51.7">2</text>
<text x="132" y="58.4">1</text>
<text x="134.4" y="56.6">4.70K</text>
<text x="143.1" y="58.4">1</text>
<text x="145.6" y="56.6">4.70K</text>
<text x="195.2" y="58.3">1</text>
<text x="208.4" y="58.3">2</text>
<text x="71.6" y="63.8">RPI_GPIO2_SDA</text>
<text x="195.2" y="62.8">3</text>
<text x="208.4" y="62.8">4</text>
<text x="71.6" y="68.2">RPI_GPIO3_SCL</text>
<text x="195.2" y="67.3">5</text>
<text x="195.2" y="71.7">7</text>
<text x="208.4" y="67.3">6</text>
<text x="208.4" y="71.7">8</text>
<text x="132" y="72.7">RPI_GPIO4_GPCLK0</text>
<text x="195.2" y="76.2">9</text>
<text x="208.4" y="76.2">10</text>
<text x="263.8" y="72.7">RPI_GPIO14_TXD</text>
<text x="263.8" y="77.2">RPI_GPIO15_RXD</text>
<text x="132" y="81.6">RPI_GPIO17</text>
<text x="194" y="80.7">11</text>
<text x="208.4" y="80.7">12</text>
<text x="263.8" y="81.6">RPI_GPIO18_PCM_CLK</text>
<text x="132" y="86.1">RPI_GPIO27</text>
<text x="194" y="85.1">13</text>
<text x="194" y="89.6">15</text>
<text x="208.4" y="85.1">14</text>
<text x="208.4" y="89.6">16</text>
<text x="132" y="90.6">RPI_GPIO22</text>
<text x="194" y="94.1">17</text>
<text x="208.4" y="94.1">18</text>
<text x="263.8" y="90.6">RPI_GPIO23</text>
<text x="263.8" y="95">RPI_GPIO24</text>
<text x="116.3" y="96.2">RPI_3V3</text>
<text x="132" y="99.5">RPI_GPIO10_MOSI</text>
<text x="194" y="98.6">19</text>
<text x="208.4" y="98.6">20</text>
<text x="290.6" y="100.7">RPI_3V3</text>
<text x="120.8" y="105.4">2</text>
<text x="123.2" y="107.6">R330</text>
<text x="132" y="104">RPI_GPIO9_MISO</text>
<text x="194" y="103">21</text>
<text x="194" y="107.5">23</text>
<text x="208.4" y="103">22</text>
<text x="208.4" y="107.5">24</text>
<text x="263.8" y="104">RPI_GPIO25</text>
<text x="295.1" y="107.6">2</text>
<text x="120.8" y="112.1">1</text>
<text x="123.2" y="110.3">3.90K</text>
<text x="132" y="108.5">RPI_GPIO11_SCLK</text>
<text x="194" y="112">25</text>
<text x="208.4" y="112">26</text>
<text x="263.8" y="108.5">RPI_GPIO8_CE0</text>
<text x="263.8" y="112.9">RPI_GPIO7_CE1</text>
<text x="297.6" y="112.5">3.90K</text>
<text x="297.6" y="109.8">R331</text>
<text x="71.6" y="117.4">RPI_GPIO0_ID_SD</text>
<text x="194" y="116.4">27</text>
<text x="208.4" y="116.4">28</text>
<text x="295.1" y="114.3">1</text>
<text x="318.6" y="117.4">RPI_GPIO1_ID_SC</text>
<text x="132" y="121.9">RPI_GPIO5</text>
<text x="194" y="120.9">29</text>
<text x="194" y="125.4">31</text>
<text x="208.4" y="120.9">30</text>
<text x="208.4" y="125.4">32</text>
<text x="132" y="130.8">RPI_GPIO13_PWM1</text>
<text x="132" y="126.3">RPI_GPIO6</text>
<text x="194" y="129.8">33</text>
<text x="208.4" y="129.8">34</text>
<text x="263.8" y="126.3">RPI_GPIO12_PWM0</text>
<text x="132" y="135.3">RPI_GPIO19_PCM_FS</text>
<text x="194" y="134.3">35</text>
<text x="208.4" y="134.3">36</text>
<text x="263.8" y="135.3">RPI_GPIO16</text>
<text x="373.8" y="132.1">1</text>
<text x="132" y="139.7">RPI_GPIO26</text>
<text x="194" y="138.8">37</text>
<text x="194" y="143.3">39</text>
<text x="208.4" y="143.3">40</text>
<text x="208.4" y="138.8">38</text>
<text x="263.8" y="139.7">RPI_GPIO20_PCM_DIN</text>
<text x="373.8" y="141">1</text>
<text x="263.8" y="144.2">RPI_GPIO21_PCM_DOUT</text>
<text x="69.3" y="203.5">5V0_IN</text>
<text x="207.9" y="201.3">PL_3V3</text>
<text x="79.4" y="212.6">1</text>
<text x="85" y="212.6">C428</text>
<text x="85" y="214.9">0.1UF</text>
<text x="218" y="210.4">1</text>
<text x="218" y="214.9">2</text>
<text x="223.6" y="210.4">C430</text>
<text x="223.6" y="212.6">0.1UF</text>
<text x="223.6" y="214.9">25V</text>
<text x="235.9" y="216">U74</text>
<text x="283.9" y="214.7">RPI_3V3</text>
<text x="59.3" y="219.3">1</text>
<text x="63.8" y="221.6">R329</text>
<text x="79.4" y="217.1">2</text>
<text x="85" y="217.1">25V</text>
<text x="97.3" y="218.2">U73</text>
<text x="143.1" y="216.9">RPI_5V0</text>
<text x="200.1" y="217.1">1</text>
<text x="204.6" y="221.6">100K</text>
<text x="204.6" y="219.3">R333</text>
<text x="233.2" y="221.5">5</text>
<text x="253.1" y="221.5">1</text>
<text x="59.3" y="226.1">2</text>
<text x="63.8" y="223.8">100K</text>
<text x="94.6" y="226">2</text>
<text x="94.6" y="223.7">5</text>
<text x="114.5" y="223.7">1</text>
<text x="200.1" y="223.8">2</text>
<text x="216.2" y="225.8">RPI_3V3_EN</text>
<text x="233.2" y="223.7">2</text>
<text x="233.2" y="226">4</text>
<text x="253.1" y="226">3</text>
<text x="285" y="226.1">1</text>
<text x="291.8" y="226.1">C431</text>
<text x="74.9" y="232.7">1</text>
<text x="77.6" y="228">RPI_5V0_EN</text>
<text x="94.6" y="228.2">4</text>
<text x="114.5" y="228.2">3</text>
<text x="144.2" y="228.3">1</text>
<text x="144.2" y="232.7">2</text>
<text x="150.9" y="228.3">C429</text>
<text x="150.9" y="230.5">10UF</text>
<text x="150.9" y="232.7">10V</text>
<text x="213.5" y="230.5">1</text>
<text x="218" y="232.7">R332</text>
<text x="285" y="230.5">2</text>
<text x="291.8" y="228.3">10UF</text>
<text x="291.8" y="230.5">10V</text>
<text x="74.9" y="239.5">2</text>
<text x="79.4" y="237.2">10.0K</text>
<text x="79.4" y="235">R328</text>
<text x="97.3" y="236.3">STMPS2161STR</text>
<text x="213.5" y="237.2">2</text>
<text x="218" y="235">10.0K</text>
<text x="235.9" y="234.1">STMPS2161STR</text>
<text x="252" y="245.9">RPI_3V3_PWR_FLT_B</text>
<text x="108.9" y="248.2">RPI_5V_PWR_FLT_B</text>
</g>
<g font-size="2" fill="#878787">
<text x="247.1" y="47.2">C427</text>
<text x="175.5" y="49.5">C425</text>
<text x="175.5" y="51.7">Do Not Stuff</text>
<text x="175.5" y="53.9">50V</text>
<text x="247.1" y="49.5">Do Not Stuff</text>
<text x="247.1" y="51.7">50V</text>
<text x="247.1" y="53.9">DNP</text>
<text x="175.5" y="56.2">DNP</text>
<text x="363.3" y="136.7">MH11</text>
<text x="363.3" y="145.6">MH12</text>
</g>
<g font-size="2" fill="#f00">
<text x="96.2" y="64">(7)</text>
<text x="100.9" y="64">HDC02</text>
<text x="96.2" y="68.5">(7)</text>
<text x="100.9" y="68.5">HDC03</text>
<text x="156.5" y="72.9">(7)</text>
<text x="161.2" y="72.9">HDC04</text>
<text x="238.8" y="72.9">HDC14</text>
<text x="238.8" y="77.4">HDC15</text>
<text x="247.9" y="72.9">(7)</text>
<text x="247.9" y="77.4">(7)</text>
<text x="156.5" y="81.9">(7)</text>
<text x="161.2" y="81.9">HDC17</text>
<text x="238.8" y="81.9">HDC18</text>
<text x="247.9" y="81.9">(7)</text>
<text x="156.5" y="86.4">(7)</text>
<text x="161.2" y="86.4">HDB23</text>
<text x="156.5" y="90.8">(7)</text>
<text x="161.2" y="90.8">HDC22</text>
<text x="238.8" y="90.8">HDC23</text>
<text x="239" y="95.3">HDB20</text>
<text x="247.9" y="90.8">(7)</text>
<text x="247.9" y="95.3">(7)</text>
<text x="156.5" y="99.8">(7)</text>
<text x="161.2" y="99.8">HDC10</text>
<text x="156.5" y="104.2">(7)</text>
<text x="161.2" y="104.2">HDC09</text>
<text x="239" y="104.2">HDB21</text>
<text x="247.9" y="104.2">(7)</text>
<text x="156.5" y="108.7">(7)</text>
<text x="161.2" y="108.7">HDC11</text>
<text x="238.8" y="113.2">HDC07</text>
<text x="239" y="108.7">HDC08_CC</text>
<text x="247.9" y="113.2">(7)</text>
<text x="252.4" y="108.7">(7)</text>
<text x="93.9" y="117.6">(7)</text>
<text x="98.6" y="117.6">HDC00_CC</text>
<text x="301.4" y="117.6">HDC01</text>
<text x="310.5" y="117.6">(7)</text>
<text x="156.5" y="122.1">(7)</text>
<text x="161.2" y="122.1">HDC05</text>
<text x="156.5" y="126.6">(7)</text>
<text x="156.5" y="131.1">(7)</text>
<text x="161.2" y="126.6">HDC06</text>
<text x="161.2" y="131.1">HDC13</text>
<text x="238.8" y="126.6">HDC12</text>
<text x="247.9" y="126.6">(7)</text>
<text x="156.5" y="135.5">(7)</text>
<text x="161.2" y="135.5">HDC19</text>
<text x="239" y="135.5">HDC16_CC</text>
<text x="252.4" y="135.5">(7)</text>
<text x="156.5" y="140">(7)</text>
<text x="161.2" y="140">HDB22</text>
<text x="238.8" y="140">HDC20</text>
<text x="247.9" y="140">(7)</text>
<text x="238.8" y="144.5">HDC21</text>
<text x="247.9" y="144.5">(7)</text>
</g>
<g font-size="2" fill="#00c">
<text x="98.4" y="227.5">GND</text>
<text x="98.4" y="225.2">IN</text>
<text x="107.6" y="225.2">OUT</text>
<text x="237" y="225.2">GND</text>
<text x="237" y="223">IN</text>
<text x="237" y="227.5">EN</text>
<text x="244.3" y="227.5">FLT_B</text>
<text x="246.2" y="223">OUT</text>
<text x="98.4" y="229.7">EN</text>
<text x="105.8" y="229.7">FLT_B</text>
</g>
<g font-size="1.6">
<text x="61" y="9.1">5</text>
<text x="140.6" y="9.1">4</text>
<text x="220.2" y="9.1">3</text>
<text x="299.7" y="9.1">2</text>
<text x="379.3" y="9.1">1</text>
<text x="19.6" y="42.6">D</text>
<text x="419.7" y="42.6">D</text>
<text x="19.6" y="105.7">C</text>
<text x="419.7" y="105.7">C</text>
<text x="19.6" y="168.9">B</text>
<text x="419.7" y="168.9">B</text>
<text x="19.6" y="232">A</text>
<text x="419.7" y="232">A</text>
<text x="61" y="263.9">5</text>
<text x="140.6" y="263.9">4</text>
<text x="220.2" y="263.9">3</text>
<text x="299.7" y="263.9">2</text>
<text x="379.3" y="263.9">1</text>
</g>
</svg>
